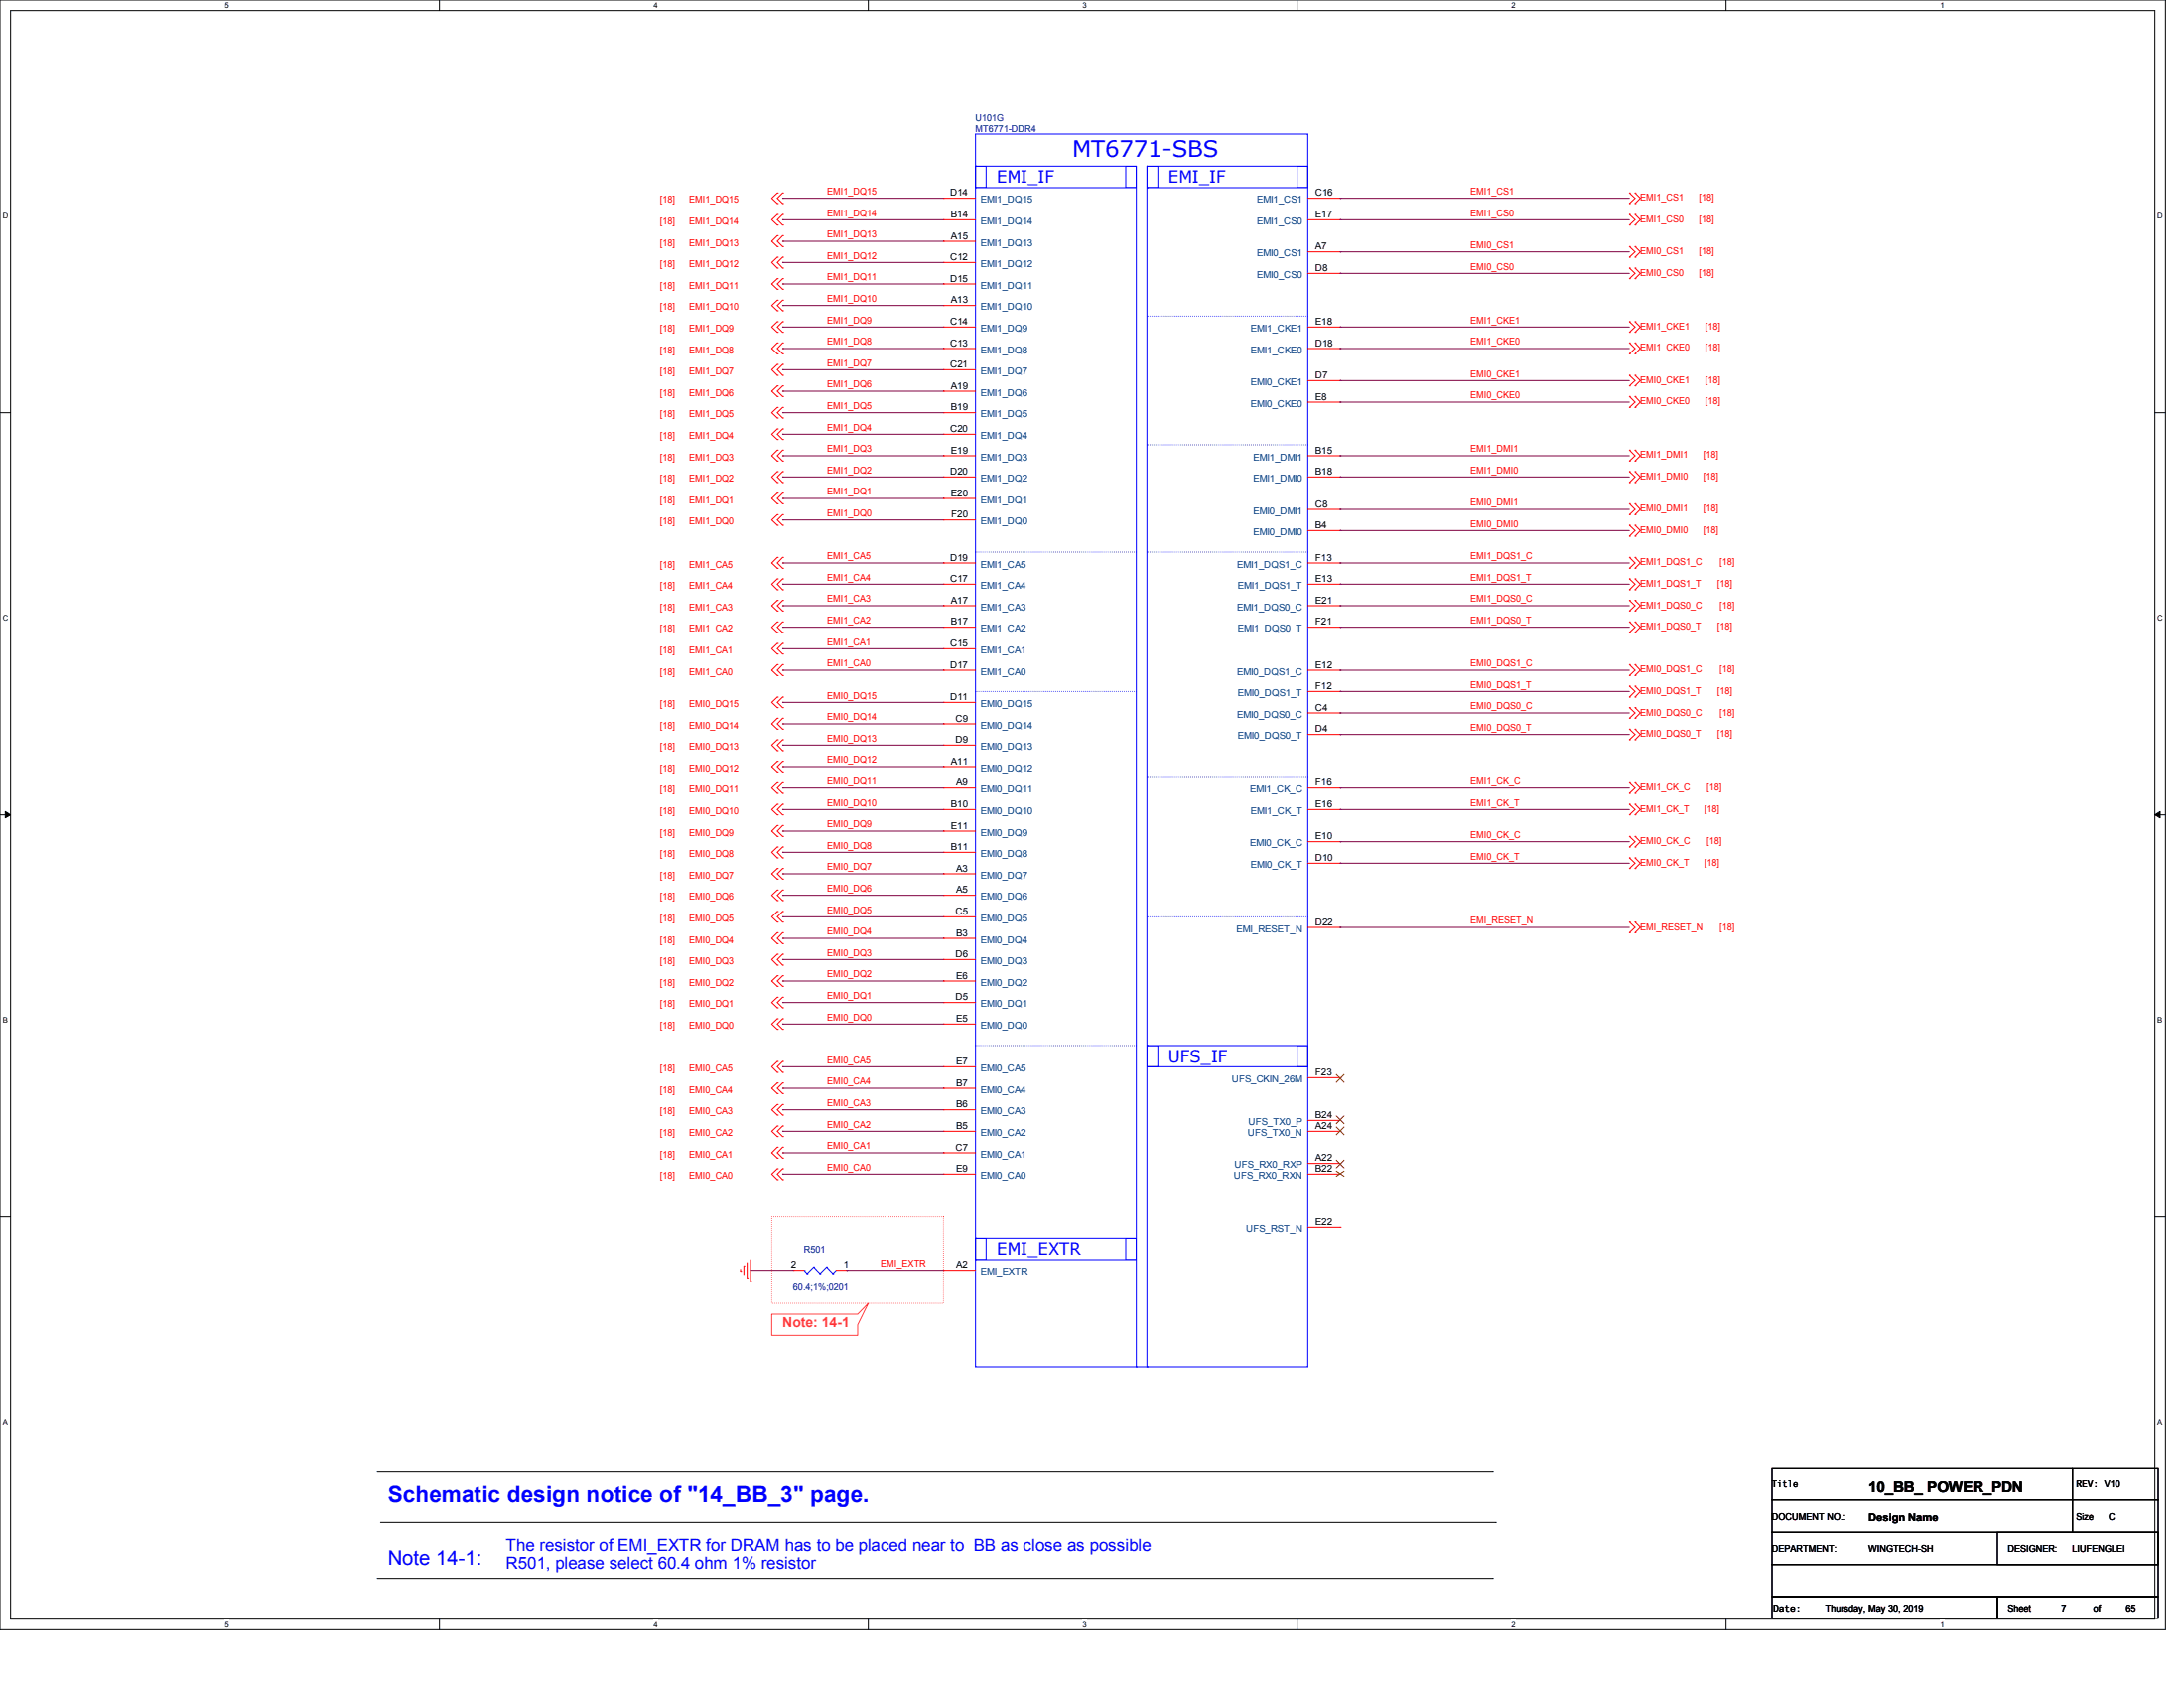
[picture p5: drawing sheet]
<svg xmlns="http://www.w3.org/2000/svg" width="279mm" height="216mm" viewBox="0 0 279 216" stroke-linecap="round" stroke-linejoin="round" font-family="sans-serif">
<path d="M0 0h277v208.4h-277zM1.4 1.4h274.3v205.7h-274.3z" fill="none" stroke="#000" stroke-width=".13"/>
<g fill="#fff">
<path d="M28.8 .1h.5v1.1h-.5z"/>
<path d="M28.8 207.2h.5v1.1h-.5z"/>
</g>
<path d="M56.2 0v1.4M56.2 207.1v1.3" fill="none" stroke="#000" stroke-width=".13"/>
<g fill="#fff">
<path d="M83.7 .1h.5v1.1h-.5z"/>
<path d="M83.7 207.2h.5v1.1h-.5z"/>
</g>
<path d="M111.1 0v1.4M111.1 207.1v1.3" fill="none" stroke="#000" stroke-width=".13"/>
<g fill="#fff">
<path d="M138.5 .1h.6v1.1h-.6z"/>
<path d="M138.5 207.2h.6v1.1h-.6z"/>
</g>
<path d="M165.9 0v1.4M165.9 207.1v1.3" fill="none" stroke="#000" stroke-width=".13"/>
<g fill="#fff">
<path d="M193.4 .1h.5v1.1h-.5z"/>
<path d="M193.4 207.2h.5v1.1h-.5z"/>
</g>
<path d="M220.8 0v1.4M220.8 207.1v1.3" fill="none" stroke="#000" stroke-width=".13"/>
<g fill="#fff">
<path d="M248.2 .1h.6v1.1h-.6z"/>
<path d="M248.2 207.2h.6v1.1h-.6z"/>
<path d="M.3 27.1h.8v1.1h-.8z"/>
<path d="M276 27.1h.7v1.1h-.7z"/>
<path d="M.3 78.5h.8v1.1h-.8z"/>
<path d="M276 78.5h.7v1.1h-.7z"/>
</g>
<path d="M0 52.8h1.4M275.7 52.8h1.3" fill="none" stroke="#000" stroke-width=".13"/>
<g fill="#fff">
<path d="M.3 129.9h.7v1.1h-.7z"/>
<path d="M276 129.9h.6v1.1h-.6z"/>
</g>
<path d="M0 104.2h1.4M275.7 104.2h1.3" fill="none" stroke="#000" stroke-width=".13"/>
<path d="M.7 103.8l.7 .4-.7 .4zM275.7 104.2l.7-.4v.8z" fill="#000" stroke="#000" stroke-width=".13"/>
<g fill="#fff">
<path d="M.3 181.4h.7v1.1h-.7z"/>
<path d="M276 181.4h.6v1.1h-.6z"/>
</g>
<g fill="none" stroke="#000" stroke-width=".13">
<path d="M0 155.7h1.4M275.7 155.7h1.3M48.3 188.2h142.6M48.7 194.7h142.6M190.9 188.2h.1M191.3 194.7h.1M226.7 187.7h38.4v4.2h-38.4zM226.7 191.9h38.4v4.1h-38.4zM226.7 196h49.4v4.1h-49.4zM255.5 196h20.6v4.1h-20.6zM265.1 187.7h11v4.2h-11zM265.1 191.9h11v4.1h-11z"/>
<path d="M48.3 201.9h142.6M190.9 201.9h.1M226.7 204.2h28.8v2.8h-28.8zM226.7 200.1h49.4v4.1h-49.4zM255.5 204.2h20.6v2.8h-20.6z"/>
</g>
<path d="M98.7 155.7h22v10.9h-22z" fill="none" stroke="#ff0080" stroke-width=".13" stroke-dasharray="0 .3"/>
<path d="M98.7 168h11l1.4-1.4-1.4 2.8v1.3h-11z" fill="none" stroke="#ff0080" stroke-width=".13"/>
<g fill="none" stroke="#f00" stroke-width=".13">
<path d="M99.4 24.7l-.7 .7 .7 .6M99.4 27.4l-.7 .7 .7 .7M99.4 30.1l-.7 .8 .7 .6M99.4 32.9l-.7 .7 .7 .7M99.4 35.6l-.7 .7 .7 .7M99.4 38.4l-.7 .7 .7 .7M99.4 24.7h.1M99.4 26h.1M99.4 27.4h.1M99.4 28.8h.1M99.4 30.1h.1M99.4 31.5h.1"/>
<path d="M99.4 32.9h.1M99.4 34.3h.1M99.4 35.6h.1M99.4 37h.1M99.4 38.4h.1M99.4 39.8h.1M100.1 24.7h.1M100.1 26h.1M100.1 27.4h.1M100.1 28.8h.1M100.1 30.1h.1M100.1 31.5h.1"/>
<path d="M100.1 32.9h.1M100.1 34.3h.1M100.1 35.6h.1M100.1 37h.1M100.1 38.4h.1M100.1 39.8h.1M100.1 24.7l-.7 .7 .7 .6M100.1 27.4l-.7 .7 .7 .7M100.1 30.1l-.7 .8 .7 .6M100.1 32.9l-.7 .7 .7 .7M100.1 35.6l-.7 .7 .7 .7M100.1 38.4l-.7 .7 .7 .7"/>
<path d="M120.7 25.4h.1M120.7 28.1h.1M120.7 30.9h.1M120.7 33.6h.1M120.7 36.3h.1M120.7 39.1h.1M120.7 25.4h4.1M120.7 28.1h4.1M120.7 30.9h4.1M120.7 33.6h4.1M120.7 36.3h4.1M120.7 39.1h4.1"/>
<path d="M167.3 25.4h4.1M167.3 28.1h4.1M167.3 32.2h4.1M167.3 35h4.1M171.4 25.4h.1M171.4 28.1h.1M171.4 32.2h.1M171.4 35h.1M208.4 24.7l.8 .7-.8 .6M208.4 27.4l.8 .7-.8 .7M208.4 31.5l.8 .7-.8 .7M208.4 34.3l.8 .7-.8 .6"/>
<path d="M208.4 26h.1M208.4 24.7h.1M208.4 28.8h.1M208.4 27.4h.1M208.4 32.9h.1M208.4 31.5h.1M208.4 35.6h.1M208.4 34.3h.1M209.2 26h.1M209.2 24.7h.1M209.2 28.8h.1M209.2 27.4h.1"/>
<path d="M209.2 32.9h.1M209.2 31.5h.1M209.2 35.6h.1M209.2 34.3h.1M209.2 24.7l.6 .7-.6 .6M209.2 27.4l.6 .7-.6 .7M209.2 31.5l.6 .7-.6 .7M209.2 34.3l.6 .7-.6 .6M99.4 41.1l-.7 .7 .7 .7M99.4 43.9l-.7 .7 .7 .7M99.4 46.6l-.7 .7 .7 .7M99.4 49.4l-.7 .6 .7 .7"/>
<path d="M99.4 52.1l-.7 .7 .7 .7M99.4 54.9l-.7 .6 .7 .7M99.4 57.6l-.7 .7 .7 .7M99.4 41.1h.1M99.4 42.5h.1M99.4 43.9h.1M99.4 45.3h.1M99.4 46.6h.1M99.4 48h.1M99.4 49.4h.1M99.4 50.7h.1M99.4 52.1h.1"/>
<path d="M99.4 53.5h.1M99.4 54.9h.1M99.4 56.2h.1M99.4 57.6h.1M99.4 59h.1M100.1 41.1h.1M100.1 42.5h.1M100.1 43.9h.1M100.1 45.3h.1M100.1 46.6h.1M100.1 48h.1M100.1 49.4h.1"/>
<path d="M100.1 50.7h.1M100.1 52.1h.1M100.1 53.5h.1M100.1 54.9h.1M100.1 56.2h.1M100.1 57.6h.1M100.1 59h.1M100.1 41.1l-.7 .7 .7 .7M100.1 43.9l-.7 .7 .7 .7M100.1 46.6l-.7 .7 .7 .7M100.1 49.4l-.7 .6 .7 .7M100.1 52.1l-.7 .7 .7 .7"/>
<path d="M100.1 54.9l-.7 .6 .7 .7M100.1 57.6l-.7 .7 .7 .7M120.7 41.8h.1M120.7 44.6h.1M120.7 47.3h.1M120.7 50h.1M120.7 52.8h.1M120.7 55.5h.1M120.7 58.3h.1M120.7 41.8h4.1M120.7 44.6h4.1M120.7 47.3h4.1"/>
<path d="M120.7 50h4.1M120.7 52.8h4.1M120.7 55.5h4.1M120.7 58.3h4.1M167.3 41.8h4.1M167.3 44.6h4.1M167.3 58.3h4.1M167.3 48.7h4.1M167.3 51.4h4.1M171.4 41.8h.1M171.4 44.6h.1M171.4 48.7h.1"/>
<path d="M171.4 51.4h.1M171.4 58.3h.1M208.4 41.1l.8 .7-.8 .7M208.4 43.9l.8 .7-.8 .7M208.4 48l.8 .7-.8 .7M208.4 50.7l.8 .7-.8 .7M208.4 57.6l.8 .7-.8 .7M208.4 42.5h.1M208.4 41.1h.1M208.4 45.3h.1M208.4 43.9h.1M208.4 49.4h.1"/>
<path d="M208.4 48h.1M208.4 52.1h.1M208.4 50.7h.1M208.4 59h.1M208.4 57.6h.1M209.2 42.5h.1M209.2 41.1h.1M209.2 45.3h.1M209.2 43.9h.1M209.2 49.4h.1M209.2 48h.1M209.2 52.1h.1"/>
<path d="M209.2 50.7h.1M209.2 59h.1M209.2 57.6h.1M209.2 41.1l.6 .7-.6 .7M209.2 43.9l.6 .7-.6 .7M209.2 48l.6 .7-.6 .7M209.2 50.7l.6 .7-.6 .7M209.2 57.6l.6 .7-.6 .7M99.4 60.3l-.7 .7 .7 .7M99.4 63.1l-.7 .7 .7 .6M99.4 65.8l-.7 .7 .7 .7M99.4 71.3l-.7 .7 .7 .7"/>
<path d="M99.4 74l-.7 .7 .7 .7M99.4 76.8l-.7 .7 .7 .6M99.4 79.5l-.7 .7 .7 .7M99.4 60.3h.1M99.4 61.7h.1M99.4 63.1h.1M99.4 64.4h.1M99.4 65.8h.1M99.4 67.2h.1M99.4 71.3h.1M99.4 72.7h.1M99.4 74h.1"/>
<path d="M99.4 75.4h.1M99.4 76.8h.1M99.4 78.1h.1M99.4 79.5h.1M100.1 60.3h.1M100.1 61.7h.1M100.1 63.1h.1M100.1 64.4h.1M100.1 65.8h.1M100.1 67.2h.1M100.1 71.3h.1M100.1 72.7h.1"/>
<path d="M100.1 74h.1M100.1 75.4h.1M100.1 76.8h.1M100.1 78.1h.1M100.1 79.5h.1M100.1 60.3l-.7 .7 .7 .7M100.1 63.1l-.7 .7 .7 .6M100.1 65.8l-.7 .7 .7 .7M100.1 71.3l-.7 .7 .7 .7M100.1 74l-.7 .7 .7 .7M100.1 76.8l-.7 .7 .7 .6M100.1 79.5l-.7 .7 .7 .7"/>
<path d="M120.7 72h.1M120.7 74.7h.1M120.7 77.5h.1M120.7 61h.1M120.7 63.8h.1M120.7 66.5h.1M120.7 72h4.1M120.7 74.7h4.1M120.7 77.5h4.1M120.7 61h4.1M120.7 63.8h4.1M120.7 66.5h4.1"/>
<path d="M167.3 72h4.1M167.3 74.7h4.1M167.3 77.5h4.1M167.3 61h4.1M167.3 65.2h4.1M167.3 67.9h4.1M171.4 61h.1M171.4 65.2h.1M171.4 67.9h.1M171.4 72h.1M171.4 74.7h.1M171.4 77.5h.1"/>
<path d="M208.4 60.3l.8 .7-.8 .7M208.4 64.4l.8 .8-.8 .6M208.4 67.2l.8 .7-.8 .7M208.4 71.3l.8 .7-.8 .7M208.4 74l.8 .7-.8 .7M208.4 76.8l.8 .7-.8 .6M208.4 79.5l.8 .7-.8 .7M208.4 61.7h.1M208.4 60.3h.1M208.4 65.8h.1M208.4 64.4h.1M208.4 68.6h.1"/>
<path d="M208.4 67.2h.1M208.4 72.7h.1M208.4 71.3h.1M208.4 75.4h.1M208.4 74h.1M208.4 78.1h.1M208.4 76.8h.1M208.4 79.5h.1M209.2 61.7h.1M209.2 60.3h.1M209.2 65.8h.1M209.2 64.4h.1"/>
<path d="M209.2 68.6h.1M209.2 67.2h.1M209.2 72.7h.1M209.2 71.3h.1M209.2 75.4h.1M209.2 74h.1M209.2 78.1h.1M209.2 76.8h.1M209.2 79.5h.1M209.2 60.3l.6 .7-.6 .7M209.2 64.4l.6 .8-.6 .6M209.2 67.2l.6 .7-.6 .7"/>
<path d="M209.2 71.3l.6 .7-.6 .7M209.2 74l.6 .7-.6 .7M209.2 76.8l.6 .7-.6 .6M209.2 79.5l.6 .7-.6 .7M99.4 82.3l-.7 .7 .7 .7M99.4 85l-.7 .7 .7 .7M99.4 89.2l-.7 .6 .7 .7M99.4 91.9l-.7 .7 .7 .7M99.4 94.6l-.7 .7 .7 .7M99.4 97.4l-.7 .6 .7 .7M99.4 80.9h.1M99.4 82.3h.1"/>
<path d="M99.4 83.7h.1M99.4 85h.1M99.4 86.4h.1M99.4 89.2h.1M99.4 90.5h.1M99.4 91.9h.1M99.4 93.3h.1M99.4 94.6h.1M99.4 96h.1M99.4 97.4h.1M99.4 98.7h.1M100.1 80.9h.1"/>
<path d="M100.1 82.3h.1M100.1 83.7h.1M100.1 85h.1M100.1 86.4h.1M100.1 89.2h.1M100.1 90.5h.1M100.1 91.9h.1M100.1 93.3h.1M100.1 94.6h.1M100.1 96h.1M100.1 97.4h.1M100.1 98.7h.1"/>
<path d="M100.1 82.3l-.7 .7 .7 .7M100.1 85l-.7 .7 .7 .7M100.1 89.2l-.7 .6 .7 .7M100.1 91.9l-.7 .7 .7 .7M100.1 94.6l-.7 .7 .7 .7M100.1 97.4l-.7 .6 .7 .7M120.7 89.8h.1M120.7 92.6h.1M120.7 95.3h.1M120.7 98h.1M120.7 80.2h.1M120.7 83h.1"/>
<path d="M120.7 85.7h.1M120.7 89.8h4.1M120.7 92.6h4.1M120.7 95.3h4.1M120.7 98h4.1M120.7 80.2h4.1M120.7 83h4.1M120.7 85.7h4.1M167.3 80.2h4.1M167.3 85.7h4.1M167.3 88.4h4.1M167.3 91.2h4.1"/>
<path d="M167.3 93.9h4.1M171.4 80.2h.1M171.4 85.7h.1M171.4 88.4h.1M171.4 91.2h.1M171.4 93.9h.1M208.4 85l.8 .7-.8 .7M208.4 87.8l.8 .6-.8 .8M208.4 90.5l.8 .7-.8 .7M208.4 93.3l.8 .6-.8 .7M208.4 80.9h.1M208.4 86.4h.1"/>
<path d="M208.4 85h.1M208.4 89.2h.1M208.4 87.8h.1M208.4 91.9h.1M208.4 90.5h.1M208.4 94.6h.1M208.4 93.3h.1M209.2 80.9h.1M209.2 86.4h.1M209.2 85h.1M209.2 89.2h.1M209.2 87.8h.1"/>
<path d="M209.2 91.9h.1M209.2 90.5h.1M209.2 94.6h.1M209.2 93.3h.1M209.2 85l.6 .7-.6 .7M209.2 87.8l.6 .6-.6 .8M209.2 90.5l.6 .7-.6 .7M209.2 93.3l.6 .6-.6 .7M99.4 100.1l-.7 .7 .7 .7M99.4 102.9l-.7 .6 .7 .7M99.4 105.6l-.7 .7 .7 .7M99.4 108.3l-.7 .7 .7 .7"/>
<path d="M99.4 111.1l-.7 .7 .7 .6M99.4 113.8l-.7 .7 .7 .7M99.4 116.6l-.7 .7 .7 .6M99.4 119.3l-.7 .7 .7 .7M99.4 100.1h.1M99.4 101.5h.1M99.4 102.9h.1M99.4 104.2h.1M99.4 105.6h.1M99.4 107h.1M99.4 108.3h.1M99.4 109.7h.1"/>
<path d="M99.4 111.1h.1M99.4 112.4h.1M99.4 113.8h.1M99.4 115.2h.1M99.4 116.6h.1M99.4 117.9h.1M99.4 119.3h.1M100.1 100.1h.1M100.1 101.5h.1M100.1 102.9h.1M100.1 104.2h.1M100.1 105.6h.1"/>
<path d="M100.1 107h.1M100.1 108.3h.1M100.1 109.7h.1M100.1 111.1h.1M100.1 112.4h.1M100.1 113.8h.1M100.1 115.2h.1M100.1 116.6h.1M100.1 117.9h.1M100.1 119.3h.1M100.1 100.1l-.7 .7 .7 .7M100.1 102.9l-.7 .6 .7 .7"/>
<path d="M100.1 105.6l-.7 .7 .7 .7M100.1 108.3l-.7 .7 .7 .7M100.1 111.1l-.7 .7 .7 .6M100.1 113.8l-.7 .7 .7 .7M100.1 116.6l-.7 .7 .7 .6M100.1 119.3l-.7 .7 .7 .7M120.7 100.8h.1M120.7 103.5h.1M120.7 106.3h.1M120.7 109h.1M120.7 111.8h.1M120.7 114.5h.1"/>
<path d="M120.7 117.3h.1M120.7 100.8h4.1M120.7 103.5h4.1M120.7 106.3h4.1M120.7 109h4.1M120.7 111.8h4.1M120.7 114.5h4.1M120.7 117.3h4.1M167.3 100.8h4.1M167.3 103.5h4.1M167.3 107.7h4.1M167.3 110.4h4.1"/>
<path d="M167.3 118.6h4.1M171.4 100.8h.1M171.4 103.5h.1M171.4 107.7h.1M171.4 110.4h.1M171.4 118.6h.1M208.4 100.1l.8 .7-.8 .7M208.4 102.9l.8 .6-.8 .7M208.4 107l.8 .7-.8 .6M208.4 109.7l.8 .7-.8 .7M208.4 117.9l.8 .7-.8 .7M208.4 101.5h.1"/>
<path d="M208.4 100.1h.1M208.4 104.2h.1M208.4 102.9h.1M208.4 108.3h.1M208.4 107h.1M208.4 111.1h.1M208.4 109.7h.1M208.4 119.3h.1M208.4 117.9h.1M209.2 101.5h.1M209.2 100.1h.1M209.2 104.2h.1"/>
<path d="M209.2 102.9h.1M209.2 108.3h.1M209.2 107h.1M209.2 111.1h.1M209.2 109.7h.1M209.2 119.3h.1M209.2 117.9h.1M209.2 100.1l.6 .7-.6 .7M209.2 102.9l.6 .6-.6 .7M209.2 107l.6 .7-.6 .6M209.2 109.7l.6 .7-.6 .7M209.2 117.9l.6 .7-.6 .7"/>
<path d="M99.4 122l-.7 .7 .7 .7M99.4 124.8l-.7 .7 .7 .7M99.4 127.6l-.7 .6 .7 .7M99.4 130.3l-.7 .7 .7 .7M99.4 135.8l-.7 .6 .7 .8M99.4 138.5l-.7 .7 .7 .7M99.4 120.7h.1M99.4 122h.1M99.4 123.4h.1M99.4 124.8h.1M99.4 126.2h.1M99.4 127.6h.1"/>
<path d="M99.4 128.9h.1M99.4 130.3h.1M99.4 131.7h.1M99.4 135.8h.1M99.4 137.2h.1M99.4 138.5h.1M99.4 139.9h.1M100.1 120.7h.1M100.1 122h.1M100.1 123.4h.1M100.1 124.8h.1M100.1 126.2h.1"/>
<path d="M100.1 127.6h.1M100.1 128.9h.1M100.1 130.3h.1M100.1 131.7h.1M100.1 135.8h.1M100.1 137.2h.1M100.1 138.5h.1M100.1 139.9h.1M100.1 122l-.7 .7 .7 .7M100.1 124.8l-.7 .7 .7 .7M100.1 127.6l-.7 .6 .7 .7M100.1 130.3l-.7 .7 .7 .7"/>
<path d="M100.1 135.8l-.7 .6 .7 .8M100.1 138.5l-.7 .7 .7 .7M120.7 136.4h.1M120.7 139.2h.1M120.7 120h.1M120.7 122.7h.1M120.7 125.5h.1M120.7 128.2h.1M120.7 131h.1M120.7 136.4h4.1M120.7 139.2h4.1M120.7 120h4.1"/>
<path d="M120.7 122.7h4.1M120.7 125.5h4.1M120.7 128.2h4.1M120.7 131h4.1M167.3 137.8h4.1M171.4 137.8h.1M99.4 141.3l-.7 .6 .7 .7M99.4 144l-.7 .7 .7 .7M99.4 146.7l-.7 .7 .7 .7M99.4 149.5l-.7 .7 .7 .7M99.4 141.3h.1M99.4 142.6h.1"/>
<path d="M99.4 144h.1M99.4 145.4h.1M99.4 146.7h.1M99.4 148.1h.1M99.4 149.5h.1M99.4 150.9h.1M100.1 141.3h.1M100.1 142.6h.1M100.1 144h.1M100.1 145.4h.1M100.1 146.7h.1M100.1 148.1h.1"/>
<path d="M100.1 149.5h.1M100.1 150.9h.1M100.1 141.3l-.7 .6 .7 .7M100.1 144l-.7 .7 .7 .7M100.1 146.7l-.7 .7 .7 .7M100.1 149.5l-.7 .7 .7 .7M120.7 141.9h.1M120.7 144.7h.1M120.7 147.4h.1M120.7 150.2h.1M120.7 141.9h4.1M120.7 144.7h4.1"/>
<path d="M120.7 147.4h4.1M120.7 150.2h4.1M167.3 144.7h4.1M167.3 150.2h4.1M167.3 143.3h4.1M167.3 148.8h4.1M167.3 157h4.1M171.4 143.3h.1M171.4 144.7h.1M171.4 148.8h.1M171.4 150.2h.1M171.4 157h.1"/>
<path d="M94.7 162.6h.1M94.7 162.4v.2M95.2 162h.1M95.2 162v1.1M95.6 163.5h.1M95.6 161.5v2M96 163.9h.1M96 161.2v2.7M101.5 162.5h1.4M101.5 162.5h.1M107 162.5h1.3M108.3 162.5h.1"/>
<path d="M120.7 162.5h.1M120.7 162.5h4.1"/>
</g>
<g fill="none" stroke="#00f" stroke-width=".13">
<path d="M124.8 17.1h42.5v157.8h-42.5zM124.8 24h20.6M124.8 21.3h20.6v153.6M124.8 21.3h1.4v2.7h-1.4zM124.8 24h.1M124.8 21.3h.1M144 21.3h1.4v2.7h-1.4zM146.7 24h20.6M146.7 21.3h20.6M146.7 21.3h1.4v2.7h-1.4zM146.7 24h.1M146.7 21.3h.1"/>
<path d="M146.7 21.3v153.6M165.9 21.3h1.4v2.7h-1.4zM146.7 133.7h20.6M146.7 136.4h20.6M146.7 133.7h1.4v2.7h-1.4zM146.7 133.7h.1M146.7 136.4h.1M165.9 133.7h1.4v2.7h-1.4zM124.8 158.4h20.6M124.8 158.4h1.4v2.8h-1.4zM124.8 158.4h.1M144 158.4h1.4v2.8h-1.4z"/>
<path d="M102.9 162.5l.4 .4M102.9 162.5h.1M103.3 162.9h.1M104.1 162.1l.8 .8M104.1 162.1h.1M104.1 162.1l-.8 .8M104.9 162.9h.1M105.7 162.1l.9 .8M105.7 162.1h.1M105.7 162.1l-.8 .8M106.6 162.9h.1M107 162.5l-.4 .4"/>
<path d="M124.8 161.2h20.6M124.8 161.2h.1M145.4 174.9h.1M146.7 174.9h.1"/>
</g>
<g fill="none" stroke="#00f" stroke-width=".13" stroke-dasharray="0 .3">
<path d="M146.7 40.4h.1M146.7 56.9h.1M167.3 40.4h-20.6M167.3 56.9h-20.6M124.8 70.6h.1M145.4 70.6h-20.6M146.7 70.6h.1M167.3 70.6h-20.6M124.8 88.4h.1M145.4 88.4h-20.6M146.7 99.4h.1M167.3 99.4h-20.6"/>
<path d="M146.7 117.3h.1M167.3 117.3h-20.6M124.8 133.7h.1M145.4 133.7h-20.6"/>
</g>
<path d="M170.9 137.4l1.1 1.1M172 137.4l-1.1 1.1M170.9 142.7l1.1 1.1M170.9 144.1l1.1 1.1M170.9 148.3l1.1 1.1M170.9 149.8l1.1 .7M172 142.7l-1.1 1.1M172 144.1l-1.1 1.1M172 148.3l-1.1 1.1M172 149.8l-1.1 .7" fill="none" stroke="#804000" stroke-width=".13"/>
<g fill="none" stroke="#800040" stroke-width=".13">
<path d="M100.1 25.4h.1M100.1 28.1h.1M100.1 30.9h.1M100.1 33.6h.1M100.1 36.3h.1M100.1 39.1h.1M100.1 25.4h20.6M100.1 28.1h20.6M100.1 30.9h20.6M100.1 33.6h20.6M100.1 36.3h20.6M100.1 39.1h20.6"/>
<path d="M171.4 25.4h.1M171.4 28.1h.1M171.4 32.2h.1M171.4 35h.1M171.5 25.4h36.9M171.5 28.1h36.9M171.5 32.2h36.9M171.5 35h36.9M100.1 41.8h.1M100.1 44.6h.1M100.1 47.3h.1M100.1 50h.1"/>
<path d="M100.1 52.8h.1M100.1 55.5h.1M100.1 58.3h.1M100.1 41.8h20.6M100.1 44.6h20.6M100.1 47.3h20.6M100.1 50h20.6M100.1 52.8h20.6M100.1 55.5h20.6M100.1 58.3h20.6M171.4 41.8h.1M171.4 44.6h.1"/>
<path d="M171.4 48.7h.1M171.4 51.4h.1M171.4 58.3h.1M171.5 41.8h36.9M171.5 44.6h36.9M171.5 48.7h36.9M171.5 51.4h36.9M171.5 58.3h36.9M100.1 61h.1M100.1 63.8h.1M100.1 66.5h.1M100.1 72h.1"/>
<path d="M100.1 74.7h.1M100.1 77.5h.1M100.1 61h20.6M100.1 63.8h20.6M100.1 66.5h20.6M100.1 72h20.6M100.1 74.7h20.6M100.1 77.5h20.6M171.4 61h.1M171.4 65.2h.1M171.4 67.9h.1M171.4 72h.1"/>
<path d="M171.4 74.7h.1M171.4 77.5h.1M171.5 61h36.9M171.5 65.2h36.9M171.5 67.9h36.9M171.5 72h36.9M171.5 74.7h36.9M171.5 77.5h36.9M100.1 80.2h.1M100.1 83h.1M100.1 85.7h.1M100.1 89.8h.1"/>
<path d="M100.1 92.6h.1M100.1 95.3h.1M100.1 98h.1M100.1 80.2h20.6M100.1 83h20.6M100.1 85.7h20.6M100.1 89.8h20.6M100.1 92.6h20.6M100.1 95.3h20.6M100.1 98h20.6M171.4 80.2h.1M171.4 85.7h.1"/>
<path d="M171.4 88.4h.1M171.4 91.2h.1M171.4 93.9h.1M171.5 80.2h36.9M171.5 85.7h36.9M171.5 88.4h36.9M171.5 91.2h36.9M171.5 93.9h36.9M100.1 100.8h.1M100.1 103.5h.1M100.1 106.3h.1M100.1 109h.1"/>
<path d="M100.1 111.8h.1M100.1 114.5h.1M100.1 117.3h.1M100.1 100.8h20.6M100.1 103.5h20.6M100.1 106.3h20.6M100.1 109h20.6M100.1 111.8h20.6M100.1 114.5h20.6M100.1 117.3h20.6M171.4 100.8h.1M171.4 103.5h.1"/>
<path d="M171.4 107.7h.1M171.4 110.4h.1M171.4 118.6h.1M171.5 100.8h36.9M171.5 103.5h36.9M171.5 107.7h36.9M171.5 110.4h36.9M171.5 118.6h36.9M100.1 120h.1M100.1 122.7h.1M100.1 125.5h.1M100.1 128.2h.1"/>
<path d="M100.1 131h.1M100.1 136.4h.1M100.1 139.2h.1M100.1 120h20.6M100.1 122.7h20.6M100.1 125.5h20.6M100.1 128.2h20.6M100.1 131h20.6M100.1 136.4h20.6M100.1 139.2h20.6M100.1 141.9h.1M100.1 144.7h.1"/>
<path d="M100.1 147.4h.1M100.1 150.2h.1M100.1 141.9h20.6M100.1 144.7h20.6M100.1 147.4h20.6M100.1 150.2h20.6M96 162.5h.1M96 162.5h5.5M108.3 162.5h.1M108.3 162.5h12.4"/>
</g>
<g font-size="2.9" fill="#00f">
<text x="137.2" y="20">MT6771-SBS</text>
<text x="49.6" y="192.2">Schematic design notice of &quot;14_BB_3&quot; page.</text>
</g>
<text font-size="2.6" fill="#00f" x="49.6" y="200.1">Note 14-1:</text>
<g font-size="2.2" fill="#00f">
<text x="127.5" y="23.4">EMI_IF</text>
<text x="149.5" y="23.4">EMI_IF</text>
<text x="149.5" y="135.9">UFS_IF</text>
<text x="127.5" y="160.6">EMI_EXTR</text>
<text x="64.7" y="200.6">R501, please select 60.4 ohm 1% resistor</text>
<text x="64.7" y="198.4">The resistor of EMI_EXTR for DRAM has to be placed near to BB as close as possible</text>
</g>
<text font-size="1.9" x="239.1" y="190.9">10_BB_ POWER_PDN</text>
<text font-size="1.8" fill="#ff0080" x="100.1" y="169.7">Note: 14-1</text>
<text font-size="1.4" x="239" y="194.5">Design Name</text>
<g font-size="1.2" fill="#000080">
<text x="124.8" y="15.5">U101G</text>
<text x="124.8" y="16.9">MT6771-DDR4</text>
<text x="102.9" y="160.2">R501</text>
<text x="101.5" y="165">60.4;1%;0201</text>
</g>
<g font-size="1.2" fill="#f00">
<text x="84.4" y="26">[18]</text>
<text x="84.4" y="28.7">[18]</text>
<text x="88.2" y="26">EMI1_DQ15</text>
<text x="88.2" y="28.7">EMI1_DQ14</text>
<text x="105.8" y="24.9">EMI1_DQ15</text>
<text x="105.8" y="27.6">EMI1_DQ14</text>
<text x="188.1" y="24.9">EMI1_CS1</text>
<text x="188.1" y="27.6">EMI1_CS0</text>
<text x="209.8" y="25.7">EMI1_CS1</text>
<text x="209.8" y="28.4">EMI1_CS0</text>
<text x="217.4" y="25.7">[18]</text>
<text x="217.4" y="28.4">[18]</text>
<text x="84.4" y="31.5">[18]</text>
<text x="84.4" y="34.2">[18]</text>
<text x="88.2" y="31.5">EMI1_DQ13</text>
<text x="88.2" y="34.2">EMI1_DQ12</text>
<text x="105.8" y="30.4">EMI1_DQ13</text>
<text x="105.8" y="33.1">EMI1_DQ12</text>
<text x="105.8" y="35.9">EMI1_DQ11</text>
<text x="188.1" y="31.8">EMI0_CS1</text>
<text x="188.1" y="34.5">EMI0_CS0</text>
<text x="209.8" y="32.6">EMI0_CS1</text>
<text x="209.8" y="35.3">EMI0_CS0</text>
<text x="217.4" y="32.6">[18]</text>
<text x="217.4" y="35.3">[18]</text>
<text x="84.4" y="36.9">[18]</text>
<text x="84.4" y="39.7">[18]</text>
<text x="88.2" y="36.9">EMI1_DQ11</text>
<text x="88.2" y="39.7">EMI1_DQ10</text>
<text x="105.8" y="38.6">EMI1_DQ10</text>
<text x="105.8" y="41.4">EMI1_DQ9</text>
<text x="188.1" y="41.4">EMI1_CKE1</text>
<text x="84.4" y="42.4">[18]</text>
<text x="84.4" y="45.2">[18]</text>
<text x="84.4" y="47.9">[18]</text>
<text x="88.2" y="42.4">EMI1_DQ9</text>
<text x="88.2" y="45.2">EMI1_DQ8</text>
<text x="88.2" y="47.9">EMI1_DQ7</text>
<text x="105.8" y="44.1">EMI1_DQ8</text>
<text x="105.8" y="46.8">EMI1_DQ7</text>
<text x="188.1" y="44.1">EMI1_CKE0</text>
<text x="209.8" y="42.1">EMI1_CKE1</text>
<text x="209.8" y="44.9">EMI1_CKE0</text>
<text x="218.2" y="42.1">[18]</text>
<text x="218.2" y="44.9">[18]</text>
<text x="84.4" y="50.6">[18]</text>
<text x="84.4" y="53.4">[18]</text>
<text x="88.2" y="50.6">EMI1_DQ6</text>
<text x="88.2" y="53.4">EMI1_DQ5</text>
<text x="105.8" y="49.6">EMI1_DQ6</text>
<text x="105.8" y="52.3">EMI1_DQ5</text>
<text x="188.1" y="48.2">EMI0_CKE1</text>
<text x="188.1" y="51">EMI0_CKE0</text>
<text x="209.8" y="49">EMI0_CKE1</text>
<text x="209.8" y="51.7">EMI0_CKE0</text>
<text x="218.2" y="49">[18]</text>
<text x="218.2" y="51.7">[18]</text>
<text x="84.4" y="56.1">[18]</text>
<text x="84.4" y="58.9">[18]</text>
<text x="88.2" y="56.1">EMI1_DQ4</text>
<text x="88.2" y="58.9">EMI1_DQ3</text>
<text x="105.8" y="55.1">EMI1_DQ4</text>
<text x="105.8" y="57.8">EMI1_DQ3</text>
<text x="188.1" y="57.8">EMI1_DMI1</text>
<text x="209.8" y="58.6">EMI1_DMI1</text>
<text x="217.9" y="58.6">[18]</text>
<text x="84.4" y="61.6">[18]</text>
<text x="84.4" y="64.3">[18]</text>
<text x="88.2" y="61.6">EMI1_DQ2</text>
<text x="88.2" y="64.3">EMI1_DQ1</text>
<text x="105.8" y="60.5">EMI1_DQ2</text>
<text x="105.8" y="63.3">EMI1_DQ1</text>
<text x="188.1" y="60.5">EMI1_DMI0</text>
<text x="188.1" y="64.7">EMI0_DMI1</text>
<text x="209.8" y="61.3">EMI1_DMI0</text>
<text x="209.8" y="65.4">EMI0_DMI1</text>
<text x="217.9" y="61.3">[18]</text>
<text x="217.9" y="65.4">[18]</text>
<text x="84.4" y="67.1">[18]</text>
<text x="88.2" y="67.1">EMI1_DQ0</text>
<text x="105.8" y="66">EMI1_DQ0</text>
<text x="105.8" y="71.5">EMI1_CA5</text>
<text x="188.1" y="67.4">EMI0_DMI0</text>
<text x="188.1" y="71.5">EMI1_DQS1_C</text>
<text x="209.8" y="68.2">EMI0_DMI0</text>
<text x="217.9" y="68.2">[18]</text>
<text x="84.4" y="72.6">[18]</text>
<text x="84.4" y="75.3">[18]</text>
<text x="88.2" y="72.6">EMI1_CA5</text>
<text x="88.2" y="75.3">EMI1_CA4</text>
<text x="105.8" y="74.3">EMI1_CA4</text>
<text x="105.8" y="77">EMI1_CA3</text>
<text x="188.1" y="74.3">EMI1_DQS1_T</text>
<text x="188.1" y="77">EMI1_DQS0_C</text>
<text x="209.8" y="72.3">EMI1_DQS1_C</text>
<text x="209.8" y="75.1">EMI1_DQS1_T</text>
<text x="209.8" y="77.8">EMI1_DQS0_C</text>
<text x="219.7" y="75.1">[18]</text>
<text x="220" y="72.3">[18]</text>
<text x="220" y="77.8">[18]</text>
<text x="84.4" y="78.1">[18]</text>
<text x="84.4" y="80.8">[18]</text>
<text x="84.4" y="83.6">[18]</text>
<text x="88.2" y="78.1">EMI1_CA3</text>
<text x="88.2" y="80.8">EMI1_CA2</text>
<text x="88.2" y="83.6">EMI1_CA1</text>
<text x="105.8" y="79.8">EMI1_CA2</text>
<text x="105.8" y="82.5">EMI1_CA1</text>
<text x="188.1" y="79.8">EMI1_DQS0_T</text>
<text x="209.8" y="80.6">EMI1_DQS0_T</text>
<text x="219.7" y="80.6">[18]</text>
<text x="84.4" y="86.3">[18]</text>
<text x="88.2" y="86.3">EMI1_CA0</text>
<text x="105.8" y="85.3">EMI1_CA0</text>
<text x="105.8" y="89.4">EMI0_DQ15</text>
<text x="188.1" y="85.3">EMI0_DQS1_C</text>
<text x="188.1" y="88">EMI0_DQS1_T</text>
<text x="209.8" y="86">EMI0_DQS1_C</text>
<text x="209.8" y="88.8">EMI0_DQS1_T</text>
<text x="219.7" y="88.8">[18]</text>
<text x="220" y="86">[18]</text>
<text x="84.4" y="90.4">[18]</text>
<text x="84.4" y="93.2">[18]</text>
<text x="84.4" y="95.9">[18]</text>
<text x="88.2" y="90.4">EMI0_DQ15</text>
<text x="88.2" y="93.2">EMI0_DQ14</text>
<text x="88.2" y="95.9">EMI0_DQ13</text>
<text x="105.8" y="92.1">EMI0_DQ14</text>
<text x="105.8" y="94.8">EMI0_DQ13</text>
<text x="188.1" y="90.7">EMI0_DQS0_C</text>
<text x="188.1" y="93.5">EMI0_DQS0_T</text>
<text x="209.8" y="91.5">EMI0_DQS0_C</text>
<text x="209.8" y="94.3">EMI0_DQS0_T</text>
<text x="219.7" y="94.3">[18]</text>
<text x="220" y="91.5">[18]</text>
<text x="84.4" y="98.6">[18]</text>
<text x="84.4" y="101.4">[18]</text>
<text x="88.2" y="98.6">EMI0_DQ12</text>
<text x="88.2" y="101.4">EMI0_DQ11</text>
<text x="105.8" y="97.6">EMI0_DQ12</text>
<text x="105.8" y="100.3">EMI0_DQ11</text>
<text x="188.1" y="100.3">EMI1_CK_C</text>
<text x="209.8" y="101.1">EMI1_CK_C</text>
<text x="218.3" y="101.1">[18]</text>
<text x="84.4" y="104.1">[18]</text>
<text x="84.4" y="106.9">[18]</text>
<text x="88.2" y="104.1">EMI0_DQ10</text>
<text x="88.2" y="106.9">EMI0_DQ9</text>
<text x="105.8" y="103.1">EMI0_DQ10</text>
<text x="105.8" y="105.8">EMI0_DQ9</text>
<text x="188.1" y="103.1">EMI1_CK_T</text>
<text x="188.1" y="107.2">EMI0_CK_C</text>
<text x="209.8" y="103.8">EMI1_CK_T</text>
<text x="209.8" y="108">EMI0_CK_C</text>
<text x="218" y="103.8">[18]</text>
<text x="218.3" y="108">[18]</text>
<text x="84.4" y="109.6">[18]</text>
<text x="84.4" y="112.4">[18]</text>
<text x="88.2" y="109.6">EMI0_DQ8</text>
<text x="88.2" y="112.4">EMI0_DQ7</text>
<text x="105.8" y="108.5">EMI0_DQ8</text>
<text x="105.8" y="111.3">EMI0_DQ7</text>
<text x="188.1" y="109.9">EMI0_CK_T</text>
<text x="209.8" y="110.7">EMI0_CK_T</text>
<text x="218" y="110.7">[18]</text>
<text x="84.4" y="115.1">[18]</text>
<text x="84.4" y="117.9">[18]</text>
<text x="88.2" y="115.1">EMI0_DQ6</text>
<text x="88.2" y="117.9">EMI0_DQ5</text>
<text x="105.8" y="114">EMI0_DQ6</text>
<text x="105.8" y="116.8">EMI0_DQ5</text>
<text x="105.8" y="119.5">EMI0_DQ4</text>
<text x="188.1" y="118.2">EMI_RESET_N</text>
<text x="209.8" y="119">EMI_RESET_N</text>
<text x="220" y="119">[18]</text>
<text x="84.4" y="120.6">[18]</text>
<text x="84.4" y="123.3">[18]</text>
<text x="88.2" y="120.6">EMI0_DQ4</text>
<text x="88.2" y="123.3">EMI0_DQ3</text>
<text x="105.8" y="122.3">EMI0_DQ3</text>
<text x="105.8" y="125">EMI0_DQ2</text>
<text x="84.4" y="126.1">[18]</text>
<text x="84.4" y="128.8">[18]</text>
<text x="84.4" y="131.6">[18]</text>
<text x="88.2" y="126.1">EMI0_DQ2</text>
<text x="88.2" y="128.8">EMI0_DQ1</text>
<text x="88.2" y="131.6">EMI0_DQ0</text>
<text x="105.8" y="127.8">EMI0_DQ1</text>
<text x="105.8" y="130.5">EMI0_DQ0</text>
<text x="84.4" y="137">[18]</text>
<text x="88.2" y="137">EMI0_CA5</text>
<text x="105.8" y="136">EMI0_CA5</text>
<text x="84.4" y="139.8">[18]</text>
<text x="84.4" y="142.5">[18]</text>
<text x="88.2" y="139.8">EMI0_CA4</text>
<text x="88.2" y="142.5">EMI0_CA3</text>
<text x="105.8" y="138.7">EMI0_CA4</text>
<text x="105.8" y="141.5">EMI0_CA3</text>
<text x="84.4" y="145.3">[18]</text>
<text x="84.4" y="148">[18]</text>
<text x="88.2" y="145.3">EMI0_CA2</text>
<text x="88.2" y="148">EMI0_CA1</text>
<text x="105.8" y="144.2">EMI0_CA2</text>
<text x="105.8" y="147">EMI0_CA1</text>
<text x="105.8" y="149.7">EMI0_CA0</text>
<text x="84.4" y="150.7">[18]</text>
<text x="88.2" y="150.7">EMI0_CA0</text>
<text x="112.7" y="162.1">EMI_EXTR</text>
</g>
<g font-size="1.2">
<text x="121.6" y="25.1">D14</text>
<text x="121.7" y="27.8">B14</text>
<text x="168.3" y="25.1">C16</text>
<text x="168.3" y="27.8">E17</text>
<text x="121.6" y="33.3">C12</text>
<text x="121.7" y="30.6">A15</text>
<text x="168.3" y="31.9">A7</text>
<text x="168.3" y="34.7">D8</text>
<text x="121.6" y="36">D15</text>
<text x="121.6" y="41.5">C14</text>
<text x="121.7" y="38.8">A13</text>
<text x="168.3" y="41.5">E18</text>
<text x="121.6" y="44.3">C13</text>
<text x="121.6" y="47">C21</text>
<text x="168.3" y="44.3">D18</text>
<text x="121.7" y="49.7">A19</text>
<text x="121.7" y="52.5">B19</text>
<text x="168.3" y="48.4">D7</text>
<text x="168.3" y="51.1">E8</text>
<text x="121.6" y="55.2">C20</text>
<text x="121.7" y="58">E19</text>
<text x="168.3" y="58">B15</text>
<text x="121.6" y="60.7">D20</text>
<text x="121.7" y="63.5">E20</text>
<text x="168.3" y="60.7">B18</text>
<text x="168.3" y="64.9">C8</text>
<text x="121.6" y="71.7">D19</text>
<text x="121.7" y="66.2">F20</text>
<text x="168.3" y="67.6">B4</text>
<text x="168.3" y="71.7">F13</text>
<text x="121.6" y="74.4">C17</text>
<text x="121.7" y="77.2">A17</text>
<text x="168.3" y="74.4">E13</text>
<text x="168.3" y="77.2">E21</text>
<text x="121.6" y="82.7">C15</text>
<text x="121.7" y="79.9">B17</text>
<text x="168.3" y="79.9">F21</text>
<text x="121.6" y="89.5">D11</text>
<text x="121.6" y="85.4">D17</text>
<text x="168.3" y="85.4">E12</text>
<text x="168.3" y="88.1">F12</text>
<text x="122.3" y="92.3">C9</text>
<text x="122.3" y="95">D9</text>
<text x="168.3" y="90.9">C4</text>
<text x="168.3" y="93.6">D4</text>
<text x="121.7" y="97.7">A11</text>
<text x="122.3" y="100.5">A9</text>
<text x="168.3" y="100.5">F16</text>
<text x="121.7" y="103.3">B10</text>
<text x="121.7" y="106">E11</text>
<text x="168.3" y="107.4">E10</text>
<text x="168.3" y="103.3">E16</text>
<text x="121.7" y="108.7">B11</text>
<text x="122.3" y="111.5">A3</text>
<text x="168.3" y="110.1">D10</text>
<text x="122.3" y="117">C5</text>
<text x="122.3" y="114.2">A5</text>
<text x="122.3" y="119.7">B3</text>
<text x="168.3" y="118.3">D22</text>
<text x="122.3" y="122.4">D6</text>
<text x="122.3" y="125.2">E6</text>
<text x="122.3" y="127.9">D5</text>
<text x="122.3" y="130.7">E5</text>
<text x="122.3" y="136.1">E7</text>
<text x="168.3" y="137.5">F23</text>
<text x="122.3" y="138.9">B7</text>
<text x="122.3" y="141.6">B6</text>
<text x="168.3" y="143">B24</text>
<text x="122.3" y="147.2">C7</text>
<text x="122.3" y="144.4">B5</text>
<text x="122.3" y="149.9">E9</text>
<text x="168.3" y="144.4">A24</text>
<text x="168.3" y="149.9">B22</text>
<text x="168.3" y="148.5">A22</text>
<text x="168.3" y="156.7">E22</text>
<text x="101.2" y="162.2">2</text>
<text x="107.9" y="162.2">1</text>
<text x="122.3" y="162.2">A2</text>
<text x="226.7" y="190.3">Title</text>
<text x="265.6" y="190.3">REV: V10</text>
<text x="226.7" y="194.4">DOCUMENT NO.:</text>
<text x="265.6" y="194.4">Size</text>
<text x="269.8" y="194.4">C</text>
<text x="226.7" y="198.5">DEPARTMENT:</text>
<text x="239" y="198.5">WINGTECH-SH</text>
<text x="256.9" y="198.5">DESIGNER:</text>
<text x="265.1" y="198.5">LIUFENGLEI</text>
<text x="226.8" y="206.2">Date:</text>
<text x="233.5" y="206.2">Thursday, May 30, 2019</text>
<text x="256.9" y="206.2">Sheet</text>
<text x="263.7" y="206.2">7</text>
<text x="267.8" y="206.2">of</text>
<text x="272" y="206.2">65</text>
</g>
<g font-size="1.2" fill="#004080">
<text x="125.5" y="26">EMI1_DQ15</text>
<text x="125.5" y="28.7">EMI1_DQ14</text>
<text x="160.8" y="26">EMI1_CS1</text>
<text x="160.8" y="28.7">EMI1_CS0</text>
<text x="125.5" y="31.5">EMI1_DQ13</text>
<text x="125.5" y="34.2">EMI1_DQ12</text>
<text x="160.8" y="32.8">EMI0_CS1</text>
<text x="160.8" y="35.6">EMI0_CS0</text>
<text x="125.5" y="36.9">EMI1_DQ11</text>
<text x="125.5" y="39.7">EMI1_DQ10</text>
<text x="125.5" y="42.4">EMI1_DQ9</text>
<text x="125.5" y="45.2">EMI1_DQ8</text>
<text x="125.5" y="47.9">EMI1_DQ7</text>
<text x="160" y="42.4">EMI1_CKE1</text>
<text x="160" y="45.2">EMI1_CKE0</text>
<text x="125.5" y="50.6">EMI1_DQ6</text>
<text x="125.5" y="53.4">EMI1_DQ5</text>
<text x="160" y="49.3">EMI0_CKE1</text>
<text x="160" y="52">EMI0_CKE0</text>
<text x="125.5" y="56.1">EMI1_DQ4</text>
<text x="125.5" y="58.9">EMI1_DQ3</text>
<text x="160.4" y="58.9">EMI1_DMI1</text>
<text x="125.5" y="61.6">EMI1_DQ2</text>
<text x="125.5" y="64.3">EMI1_DQ1</text>
<text x="160.4" y="61.6">EMI1_DMI0</text>
<text x="160.4" y="65.7">EMI0_DMI1</text>
<text x="125.5" y="67.1">EMI1_DQ0</text>
<text x="160.4" y="68.5">EMI0_DMI0</text>
<text x="125.5" y="72.6">EMI1_CA5</text>
<text x="125.5" y="75.3">EMI1_CA4</text>
<text x="158.3" y="72.6">EMI1_DQS1_C</text>
<text x="158.4" y="75.3">EMI1_DQS1_T</text>
<text x="125.5" y="78.1">EMI1_CA3</text>
<text x="125.5" y="80.8">EMI1_CA2</text>
<text x="125.5" y="83.6">EMI1_CA1</text>
<text x="158.3" y="78.1">EMI1_DQS0_C</text>
<text x="158.4" y="80.8">EMI1_DQS0_T</text>
<text x="125.5" y="86.3">EMI1_CA0</text>
<text x="158.3" y="86.3">EMI0_DQS1_C</text>
<text x="158.4" y="89">EMI0_DQS1_T</text>
<text x="125.5" y="90.4">EMI0_DQ15</text>
<text x="125.5" y="93.2">EMI0_DQ14</text>
<text x="125.5" y="95.9">EMI0_DQ13</text>
<text x="158.3" y="91.8">EMI0_DQS0_C</text>
<text x="158.4" y="94.5">EMI0_DQS0_T</text>
<text x="125.5" y="98.6">EMI0_DQ12</text>
<text x="125.5" y="101.4">EMI0_DQ11</text>
<text x="159.9" y="101.4">EMI1_CK_C</text>
<text x="125.5" y="104.1">EMI0_DQ10</text>
<text x="125.5" y="106.9">EMI0_DQ9</text>
<text x="160" y="104.1">EMI1_CK_T</text>
<text x="125.5" y="109.6">EMI0_DQ8</text>
<text x="125.5" y="112.4">EMI0_DQ7</text>
<text x="159.9" y="108.2">EMI0_CK_C</text>
<text x="160" y="111">EMI0_CK_T</text>
<text x="125.5" y="115.1">EMI0_DQ6</text>
<text x="125.5" y="117.9">EMI0_DQ5</text>
<text x="158.2" y="119.2">EMI_RESET_N</text>
<text x="125.5" y="120.6">EMI0_DQ4</text>
<text x="125.5" y="123.3">EMI0_DQ3</text>
<text x="125.5" y="126.1">EMI0_DQ2</text>
<text x="125.5" y="128.8">EMI0_DQ1</text>
<text x="125.5" y="131.6">EMI0_DQ0</text>
<text x="125.5" y="137">EMI0_CA5</text>
<text x="125.5" y="139.8">EMI0_CA4</text>
<text x="125.5" y="142.5">EMI0_CA3</text>
<text x="157.6" y="138.4">UFS_CKIN_26M</text>
<text x="159.7" y="143.9">UFS_TX0_P</text>
<text x="125.5" y="145.3">EMI0_CA2</text>
<text x="125.5" y="148">EMI0_CA1</text>
<text x="157.9" y="149.4">UFS_RX0_RXP</text>
<text x="159.6" y="145.3">UFS_TX0_N</text>
<text x="125.5" y="150.7">EMI0_CA0</text>
<text x="157.9" y="150.7">UFS_RX0_RXN</text>
<text x="159.4" y="157.6">UFS_RST_N</text>
<text x="125.5" y="163.1">EMI_EXTR</text>
</g>
<g font-size="1">
<text x="28.8" y="1">5</text>
<text x="83.6" y="1">4</text>
<text x="138.5" y="1">3</text>
<text x="193.4" y="1">2</text>
<text x="248.2" y="1">1</text>
<text x=".3" y="27.9">D</text>
<text x="276" y="27.9">D</text>
<text x=".3" y="79.4">C</text>
<text x="276" y="79.4">C</text>
<text x=".3" y="130.8">B</text>
<text x="276" y="130.8">B</text>
<text x=".3" y="182.2">A</text>
<text x="276" y="182.2">A</text>
<text x="28.8" y="208.1">5</text>
<text x="83.6" y="208.1">4</text>
<text x="138.5" y="208.1">3</text>
<text x="193.4" y="208.1">2</text>
<text x="248.2" y="208.1">1</text>
</g>
</svg>
